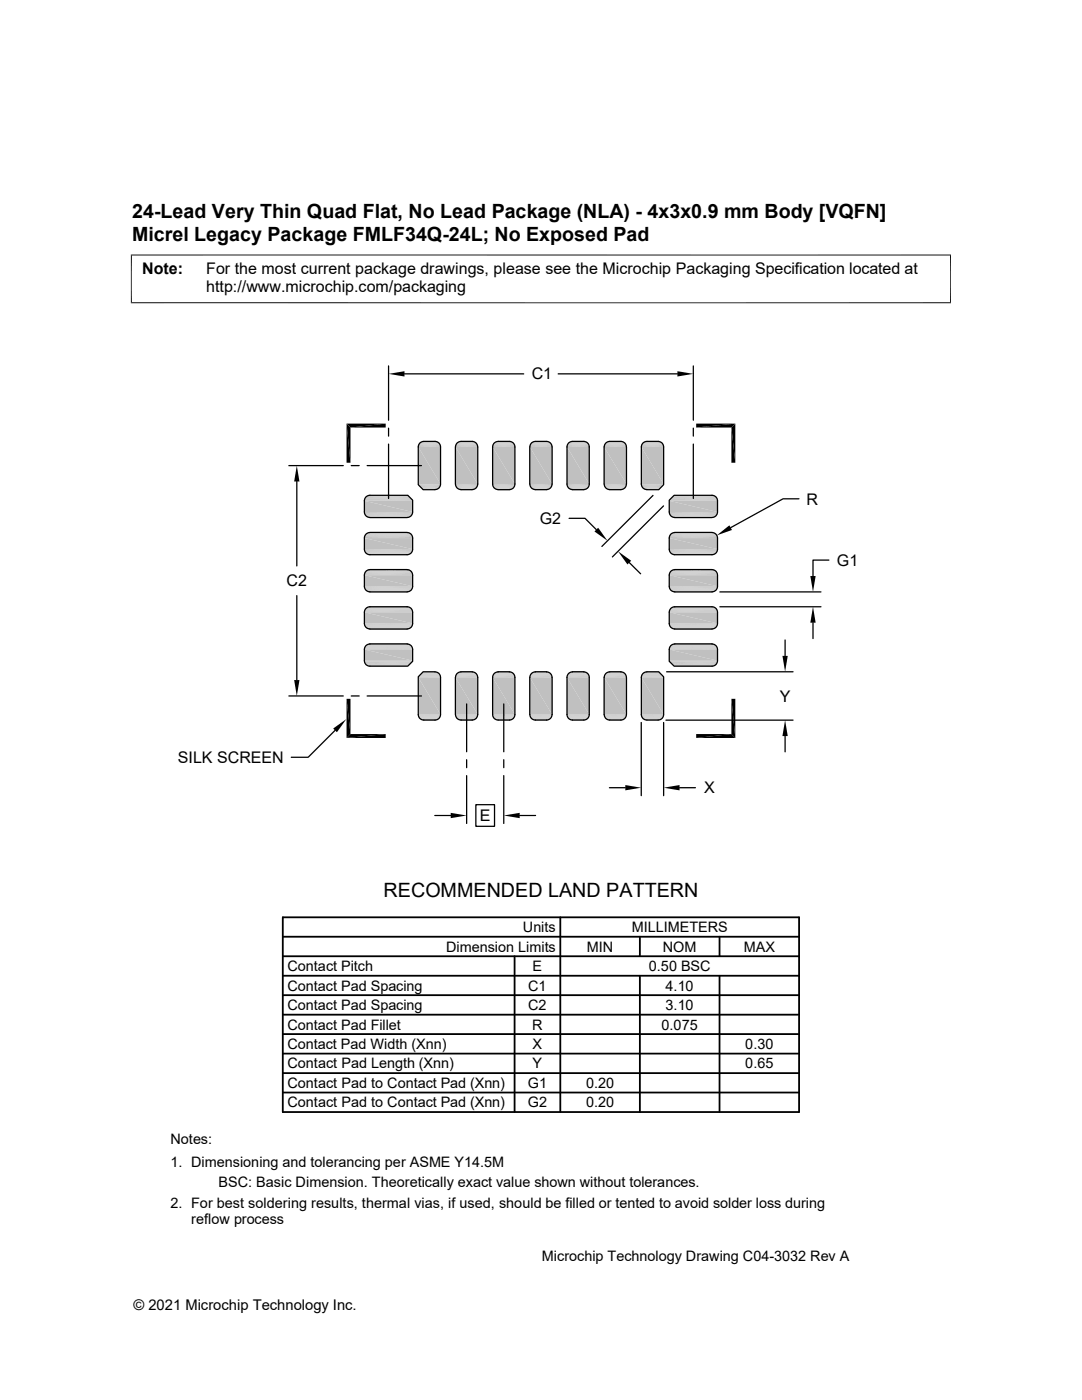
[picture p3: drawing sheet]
<svg xmlns="http://www.w3.org/2000/svg" width="216mm" height="279mm" viewBox="0 0 216 279" stroke-linecap="round" stroke-linejoin="round" font-family="sans-serif">
<g fill="none" stroke="#c0c0c0" stroke-width=".2">
<path d="M83.5 89.1h4.4M83.5 88.9h4.4M83.5 89h4.4M83.5 88.8h4.3M83.5 88.7h4.3M83.6 88.6h4.2M83.7 88.5h4M83.7 88.4h4M83.8 88.4h3.8M83.9 88.3h3.6M83.9 88.3h3.5M84 88.2h3.4"/>
<path d="M84.1 88.2h3.1M84.3 88.1h2.7M90.9 89.1h4.4M90.9 88.9h4.4M90.9 89h4.4M91 88.7h4.2M91 88.8h4.3M91 88.6h4.2M91.1 88.5h4M91.1 88.4h4M91.2 88.4h3.8M91.3 88.3h3.6"/>
<path d="M91.4 88.3h3.4M91.4 88.2h3.4M91.6 88.2h3M91.8 88.1h2.6M98.3 89.1h4.4M98.3 88.9h4.4M98.3 89h4.4M98.4 88.8h4.3M98.4 88.7h4.3M98.4 88.6h4.2M98.5 88.5h4.1M98.6 88.4h3.9"/>
<path d="M98.6 88.4h3.8M98.7 88.3h3.6M98.8 88.3h3.4M98.9 88.2h3.3M99 88.2h3M101.8 88.1h-2.6M105.7 89.1h4.5M105.7 88.9h4.5M105.7 89h4.5M105.8 88.7h4.3M105.8 88.8h4.3M105.9 88.6h4.1"/>
<path d="M105.9 88.5h4.1M106 88.4h3.9M106 88.4h3.8M106.1 88.3h3.7M106.2 88.3h3.5M106.3 88.2h3.3M106.4 88.2h3.1M106.6 88.1h2.7M113.1 89.1h4.5M113.2 88.9h4.4M113.2 89h4.4M113.2 88.8h4.3"/>
<path d="M113.2 88.7h4.3M113.3 88.6h4.1M113.3 88.5h4.1M113.4 88.4h3.9M113.5 88.4h3.7M113.5 88.3h3.7M113.6 88.3h3.5M113.7 88.2h3.3M113.8 88.2h3.1M116.7 88.1h-2.7M120.5 89.1h4.5M120.6 88.9h4.4"/>
<path d="M120.6 89h4.4M120.6 88.7h4.3M120.6 88.8h4.3M120.7 88.6h4.2M120.7 88.5h4.1M120.8 88.4h3.9M120.9 88.4h3.8M121 88.3h3.6M121.1 88.3h3.4M121.1 88.2h3.3M121.2 88.2h3.1M121.5 88.1h2.6"/>
<path d="M128 89.1h4.4M128 88.9h4.4M128 89h4.4M128 88.8h4.4M128.1 88.7h4.2M128.1 88.6h4.2M128.2 88.5h4M128.2 88.4h4M128.3 88.4h3.8M128.4 88.3h3.6M128.5 88.3h3.4M128.5 88.2h3.3"/>
<path d="M128.7 88.2h3M128.9 88.1h2.6"/>
</g>
<g fill="#c0c0c0">
<path d="M128 89.2l4.4 7.4h-4.4z"/>
<path d="M128 89.2h4.4v7.4z"/>
<path d="M120.5 89.2l4.5 7.4h-4.5z"/>
<path d="M120.5 89.2h4.5v7.4z"/>
<path d="M113.1 89.2l4.5 7.4h-4.5z"/>
<path d="M113.1 89.2h4.5v7.4z"/>
<path d="M105.7 89.2l4.5 7.4h-4.5z"/>
<path d="M105.7 89.2h4.5v7.4z"/>
<path d="M98.3 89.2l4.4 7.4h-4.4z"/>
<path d="M98.3 89.2h4.4v7.4z"/>
<path d="M90.9 89.2l4.4 7.4h-4.4z"/>
<path d="M90.9 89.2h4.4v7.4z"/>
<path d="M83.5 89.2l4.4 7.4h-4.4z"/>
<path d="M83.5 89.2h4.4v7.4z"/>
</g>
<g fill="none" stroke="#c0c0c0" stroke-width=".2">
<path d="M72.7 99.8h9.6M72.7 99.9h9.6M72.8 99.4h9.2M72.9 99.3h9M73 99.1h8.7M73.2 99h8.4M73.4 98.9h8M73.6 98.9h7.8M83.5 96.7h4.4M83.5 96.8h4.4M83.5 96.9h4.4M83.7 97.1h4.1"/>
<path d="M83.9 97.3h3.9M84.1 97.4h3.6M84.2 97.5h3.3M84.3 97.6h3.1M84.4 97.7h2.8M84.4 97.7h2.6M90.9 96.8h4.4M90.9 96.9h4.4M91 97h4.3M91 97.1h4.2M91 97.2h4.2M91.1 97.3h4"/>
<path d="M91.1 97.4h4M91.2 97.4h3.8M91.3 97.5h3.6M91.4 97.6h3.4M91.6 97.7h3M91.8 97.7h2.6M98.3 96.8h4.4M98.3 96.9h4.4M98.4 97h4.3M98.4 97.1h4.3M98.4 97.2h4.2M98.5 97.3h4.1"/>
<path d="M98.6 97.4h3.9M98.6 97.4h3.8M98.7 97.5h3.6M98.8 97.6h3.4M98.9 97.6h3.3M99 97.7h3M99.2 97.7h2.6M105.7 96.8h4.5M105.7 96.9h4.5M105.8 97h4.3M105.8 97.1h4.3M105.9 97.2h4.1"/>
<path d="M105.9 97.3h4.1M106 97.4h3.9M106 97.4h3.8M106.1 97.5h3.7M106.2 97.6h3.5M106.3 97.6h3.3M106.4 97.7h3.1M106.6 97.7h2.7M113.2 96.8h4.4M113.2 96.9h4.4M113.2 97h4.3M113.2 97.1h4.3"/>
<path d="M113.3 97.2h4.1M113.3 97.3h4.1M113.4 97.4h3.9M113.5 97.4h3.7M113.5 97.5h3.7M113.6 97.6h3.5M113.7 97.6h3.3M113.8 97.7h3.1M114 97.7h2.7M120.6 96.8h4.4M120.6 96.9h4.4M120.6 97h4.3"/>
<path d="M120.6 97.1h4.3M120.7 97.2h4.2M120.7 97.3h4.1M120.8 97.4h3.9M120.9 97.4h3.8M121 97.5h3.6M121.1 97.6h3.4M121.1 97.6h3.3M121.2 97.7h3.1M121.5 97.7h2.6M128 96.7h4.4M128 96.8h4.4"/>
<path d="M128 96.9h4.4M128 97.1h4.2M128.1 97.3h3.9M128.2 97.4h3.6M128.4 97.5h3.3M128.5 97.6h3.1M128.7 97.7h2.8M128.9 97.7h2.5M133.5 99.8h9.7M133.5 99.9h9.7M133.8 99.4h9.3M134 99.3h9"/>
<path d="M134.2 99.1h8.7M134.3 99h8.4M134.4 98.9h8.1M134.5 98.9h7.8"/>
</g>
<path d="M72.7 99.6h9.6M90.9 96.7h4.4M98.3 96.7h4.4M105.7 96.7h4.5M113.1 96.7h4.5M120.5 96.7h4.5M133.6 99.6h9.6" fill="none" stroke="#c0c0c0" stroke-width=".21"/>
<g fill="#c0c0c0">
<path d="M133.5 99.9l9.7 2.3h-9.7z"/>
<path d="M133.5 99.9h9.7v2.3z"/>
<path d="M72.7 99.9l9.6 2.3h-9.6z"/>
<path d="M72.7 99.9h9.6v2.3z"/>
</g>
<g fill="none" stroke="#c0c0c0" stroke-width=".2">
<path d="M72.7 107.2h9.6M72.7 102.3h9.6M72.7 107.1h9.6M72.7 102.4h9.6M72.7 102.5h9.6M72.8 107h9.5M72.8 102.6h9.5M72.8 102.7h9.5M72.8 106.9h9.5M72.9 106.8h9.3M72.9 102.8h9.3M72.9 102.8h9.2"/>
<path d="M72.9 106.7h9.2M73 106.6h9.1M73 102.9h9.1M73 106.5h9M73 103h9M73.1 106.5h8.8M73.1 103.1h8.8M73.2 103.1h8.7M73.2 106.4h8.7M73.3 103.2h8.5M73.3 106.4h8.5M73.4 103.2h8.2"/>
<path d="M73.4 106.3h8.2M73.4 103.3h8.2M73.6 106.3h7.8M133.5 102.3h9.7M133.6 107.1h9.6M133.6 102.4h9.6M133.6 102.5h9.6M133.6 107.2h9.6M133.6 107h9.5M133.6 102.6h9.5M133.6 106.9h9.5M133.6 102.7h9.5"/>
<path d="M133.7 106.8h9.3M133.7 102.8h9.3M133.7 106.7h9.3M133.8 106.6h9.1M133.8 102.9h9.1M133.9 106.5h9M133.9 103h9M133.9 103.1h8.9M133.9 106.5h8.9M134 106.4h8.7M134 103.1h8.7M134.1 103.2h8.5"/>
<path d="M134.1 106.4h8.5M134.2 103.2h8.3M134.3 103.3h8.1M134.3 106.3h8.2M134.4 106.3h7.9"/>
</g>
<path d="M72.7 107.3h9.6M133.5 107.3h9.7" fill="none" stroke="#c0c0c0" stroke-width=".21"/>
<g fill="#c0c0c0">
<path d="M133.5 107.4l9.7 2.2h-9.7z"/>
<path d="M133.5 107.4h9.7v2.2z"/>
<path d="M72.7 107.4l9.6 2.2h-9.6z"/>
<path d="M72.7 107.4h9.6v2.2z"/>
</g>
<g fill="none" stroke="#c0c0c0" stroke-width=".2">
<path d="M72.7 114.6h9.6M72.7 109.7h9.6M72.7 109.8h9.6M72.7 114.7h9.6M72.7 114.5h9.6M72.7 109.9h9.6M72.8 114.4h9.5M72.8 110h9.5M72.8 110.1h9.5M72.8 114.3h9.5M72.9 114.2h9.3M72.9 110.2h9.3"/>
<path d="M72.9 110.3h9.2M72.9 114.1h9.2M73 114h9.1M73 110.3h9.1M73 114h9M73 110.4h9M73.1 110.5h8.8M73.1 113.9h8.8M73.2 110.5h8.7M73.2 113.8h8.7M73.3 110.6h8.5M73.3 113.8h8.5"/>
<path d="M73.4 113.7h8.3M73.4 110.6h8.3M73.6 113.7h7.8M73.6 110.7h7.8M133.5 114.7h9.7M133.5 109.7h9.7M133.6 114.5h9.6M133.6 109.8h9.6M133.6 109.9h9.6M133.6 114.6h9.6M133.6 114.4h9.5M133.6 110h9.5"/>
<path d="M133.6 114.3h9.5M133.6 110.1h9.5M133.7 114.2h9.3M133.7 110.2h9.3M133.7 110.3h9.3M133.7 114.1h9.3M133.8 114h9.1M133.8 110.3h9.1M133.9 114h9M133.9 110.4h9M133.9 110.5h8.9M133.9 113.9h8.9"/>
<path d="M134 113.8h8.7M134 110.5h8.7M134.1 113.8h8.5M134.1 110.6h8.5M134.2 110.6h8.3M134.2 113.7h8.3M134.4 113.7h7.9M134.4 110.7h7.9"/>
</g>
<g fill="#c0c0c0">
<path d="M133.5 114.8l9.7 2.2h-9.7z"/>
<path d="M133.5 114.8h9.7v2.2z"/>
<path d="M72.7 114.8l9.6 2.2h-9.6z"/>
<path d="M72.7 114.8h9.6v2.2z"/>
</g>
<g fill="none" stroke="#c0c0c0" stroke-width=".2">
<path d="M72.7 117.1h9.6M72.7 117.2h9.6M72.7 117.3h9.6M72.8 117.4h9.5M72.8 117.5h9.5M72.9 117.6h9.3M72.9 117.7h9.2M73 117.8h9.1M73 117.8h9M73.1 117.9h8.8M73.2 118h8.7M73.3 118h8.5"/>
<path d="M73.4 118.1h8.2M73.6 118.1h7.8M133.5 117.1h9.7M133.6 117.2h9.6M133.6 117.3h9.6M133.6 117.4h9.5M133.6 117.5h9.5M133.7 117.6h9.3M133.7 117.7h9.3M133.8 117.8h9.1M133.9 117.8h9M133.9 117.9h8.9"/>
<path d="M134 118h8.7M134.1 118h8.5M134.3 118.1h8.2M134.4 118.1h7.9M72.7 122h9.6M72.7 122.1h9.6M72.7 121.9h9.6M72.8 121.8h9.5M72.8 121.7h9.5M72.9 121.6h9.3M72.9 121.5h9.2M73 121.5h9.1"/>
<path d="M73 121.4h9M73.1 121.3h8.8M73.2 121.3h8.7M73.3 121.2h8.5M73.4 121.2h8.3M73.4 121.1h8.2M133.5 122.1h9.7M133.6 121.9h9.6M133.6 122h9.6M133.6 121.8h9.5M133.6 121.7h9.5M133.7 121.6h9.3"/>
<path d="M133.7 121.5h9.3M133.8 121.5h9.1M133.9 121.4h9M133.9 121.3h8.9M134 121.3h8.7M134.1 121.2h8.5M134.2 121.2h8.3M134.3 121.1h8.2"/>
</g>
<g fill="#c0c0c0">
<path d="M133.5 122.2l9.7 2.2h-9.7z"/>
<path d="M133.5 122.2h9.7v2.2z"/>
<path d="M72.7 122.2l9.6 2.2h-9.6z"/>
<path d="M72.7 122.2h9.6v2.2z"/>
</g>
<path d="M72.7 124.5h9.6M133.5 124.5h9.7" fill="none" stroke="#c0c0c0" stroke-width=".21"/>
<g fill="none" stroke="#c0c0c0" stroke-width=".2">
<path d="M72.7 129.5h9.6M72.7 124.6h9.6M72.7 129.3h9.6M72.7 124.7h9.6M72.7 129.4h9.6M72.8 129.2h9.5M72.8 124.8h9.5M72.8 124.9h9.5M72.8 129.1h9.5M72.9 129h9.3M72.9 125h9.3M72.9 129h9.2"/>
<path d="M72.9 125.1h9.2M73 128.9h9.1M73 125.2h9.1M73 125.3h9M73 128.8h9M73.1 125.3h8.8M73.1 128.7h8.8M73.2 125.4h8.7M73.2 128.7h8.7M73.3 125.4h8.5M73.3 128.6h8.5M73.4 128.6h8.2"/>
<path d="M73.4 125.5h8.3M73.4 125.5h8.2M73.6 128.5h7.8M133.5 129.5h9.7M133.6 129.3h9.6M133.6 124.6h9.6M133.6 124.7h9.6M133.6 129.4h9.6M133.6 129.2h9.5M133.6 124.8h9.5M133.6 129.1h9.5M133.6 124.9h9.5"/>
<path d="M133.7 129h9.3M133.7 125h9.3M133.7 125.1h9.3M133.8 128.9h9.1M133.8 125.2h9.1M133.9 128.8h9M133.9 125.3h9M133.9 125.3h8.9M133.9 128.7h8.9M134 128.7h8.7M134 125.4h8.7M134.1 128.6h8.5"/>
<path d="M134.1 125.4h8.5M134.2 125.5h8.3M134.2 128.6h8.3M134.3 125.5h8.2M134.4 128.5h7.9"/>
</g>
<g fill="#c0c0c0">
<path d="M133.5 129.6l9.7 2.2h-9.7z"/>
<path d="M133.5 129.6h9.7v2.2z"/>
<path d="M72.7 129.6l9.6 2.2h-9.6z"/>
<path d="M72.7 129.6h9.6v2.2z"/>
</g>
<g fill="none" stroke="#c0c0c0" stroke-width=".2">
<path d="M72.7 131.9h9.6M72.7 132h9.6M72.8 132.4h9.2M72.9 132.5h9M73 132.7h8.7M73.2 132.8h8.4M73.4 132.9h8M73.6 132.9h7.8M83.5 135h4.4M83.5 135.1h4.4M83.5 134.9h4.4M83.7 134.7h4.1"/>
<path d="M83.9 134.5h3.9M84.1 134.4h3.6M84.2 134.3h3.3M84.3 134.2h3.1M84.4 134.1h2.8M90.9 134.9h4.4M90.9 135h4.4M91 134.7h4.2M91 134.8h4.3M91 134.6h4.2M91.1 134.5h4M91.1 134.4h4"/>
<path d="M91.2 134.4h3.8M91.3 134.3h3.6M91.4 134.2h3.4M91.6 134.1h3M98.3 134.9h4.4M98.3 135h4.4M98.4 134.8h4.3M98.4 134.7h4.3M98.4 134.6h4.2M98.5 134.5h4.1M98.6 134.4h3.9M98.6 134.4h3.8"/>
<path d="M98.7 134.3h3.6M98.8 134.2h3.4M98.9 134.2h3.3M99 134.1h3M105.7 134.9h4.5M105.7 135h4.5M105.8 134.7h4.3M105.8 134.8h4.3M105.9 134.6h4.1M105.9 134.5h4.1M106 134.4h3.9M106 134.4h3.8"/>
<path d="M106.1 134.3h3.7M106.2 134.2h3.5M106.3 134.2h3.3M106.4 134.1h3.1M106.5 134.1h2.9M113.2 134.9h4.4M113.2 135h4.4M113.2 134.8h4.3M113.2 134.7h4.3M113.3 134.6h4.1M113.3 134.5h4.1M113.4 134.4h3.9"/>
<path d="M113.5 134.4h3.7M113.5 134.3h3.7M113.6 134.2h3.5M113.7 134.2h3.3M113.8 134.1h3.1M113.9 134.1h3M120.6 134.9h4.4M120.6 135h4.4M120.6 134.7h4.3M120.6 134.8h4.3M120.7 134.6h4.2M120.7 134.5h4.1"/>
<path d="M120.8 134.4h3.9M120.9 134.4h3.8M121 134.3h3.6M121.1 134.2h3.4M121.1 134.2h3.3M121.2 134.1h3.1M121.3 134.1h3M128 135h4.4M128 135.1h4.4M128 134.9h4.4M128 134.7h4.2M128.1 134.5h3.9"/>
<path d="M128.2 134.4h3.6M128.4 134.3h3.3M128.5 134.2h3.1M128.7 134.1h2.8M133.5 131.9h9.7M133.5 132h9.7M133.8 132.4h9.3M134 132.5h9M134.2 132.7h8.7M134.3 132.8h8.4M134.4 132.9h8.1M134.5 132.9h7.8"/>
</g>
<path d="M72.7 132.2h9.6M90.9 135.1h4.4M98.3 135.1h4.4M105.7 135.1h4.5M113.1 135.1h4.5M120.5 135.1h4.5M133.6 132.2h9.6" fill="none" stroke="#c0c0c0" stroke-width=".21"/>
<g fill="#c0c0c0">
<path d="M128 135.2l4.4 7.4h-4.4z"/>
<path d="M128 135.2h4.4v7.4z"/>
<path d="M120.5 135.2l4.5 7.4h-4.5z"/>
<path d="M120.5 135.2h4.5v7.4z"/>
<path d="M113.1 135.2l4.5 7.4h-4.5z"/>
<path d="M113.1 135.2h4.5v7.4z"/>
<path d="M105.7 135.2l4.5 7.4h-4.5z"/>
<path d="M105.7 135.2h4.5v7.4z"/>
<path d="M98.3 135.2l4.4 7.4h-4.4z"/>
<path d="M98.3 135.2h4.4v7.4z"/>
<path d="M90.9 135.2l4.4 7.4h-4.4z"/>
<path d="M90.9 135.2h4.4v7.4z"/>
<path d="M83.5 135.2l4.4 7.4h-4.4z"/>
<path d="M83.5 135.2h4.4v7.4z"/>
</g>
<g fill="none" stroke="#c0c0c0" stroke-width=".2">
<path d="M83.5 142.7h4.4M83.5 142.8h4.4M83.5 142.9h4.4M83.5 143h4.3M83.5 143.1h4.3M83.6 143.2h4.2M83.7 143.3h4M83.7 143.4h4M83.8 143.4h3.8M83.9 143.5h3.6M83.9 143.5h3.5M84 143.6h3.4"/>
<path d="M84.1 143.6h3.1M84.2 143.7h3M84.4 143.7h2.6M90.9 142.7h4.4M90.9 142.8h4.4M90.9 142.9h4.4M91 143h4.3M91 143.1h4.2M91 143.2h4.2M91.1 143.3h4M91.1 143.4h4M91.2 143.4h3.8"/>
<path d="M91.3 143.5h3.6M91.4 143.5h3.4M91.4 143.6h3.4M91.6 143.6h3M91.6 143.7h3M91.8 143.7h2.6M98.3 142.7h4.4M98.3 142.8h4.4M98.3 142.9h4.4M98.4 143h4.3M98.4 143.1h4.3M98.4 143.2h4.2"/>
<path d="M98.5 143.3h4.1M98.6 143.4h3.9M98.6 143.4h3.8M98.7 143.5h3.6M98.8 143.5h3.4M98.9 143.6h3.3M99 143.6h3M99 143.7h3M99.2 143.7h2.6M105.7 142.7h4.5M105.7 142.8h4.5M105.7 142.9h4.5"/>
<path d="M105.8 143h4.3M105.8 143.1h4.3M105.9 143.2h4.1M105.9 143.3h4.1M106 143.4h3.9M106 143.4h3.8M106.1 143.5h3.7M106.2 143.5h3.5M106.3 143.6h3.3M106.4 143.6h3.1M106.5 143.7h2.9M106.7 143.7h2.5"/>
<path d="M113.1 142.7h4.5M113.2 142.8h4.4M113.2 142.9h4.4M113.2 143h4.3M113.2 143.1h4.3M113.3 143.2h4.1M113.3 143.3h4.1M113.4 143.4h3.9M113.5 143.4h3.7M113.5 143.5h3.7M113.6 143.5h3.5M113.7 143.6h3.3"/>
<path d="M113.8 143.6h3.1M113.9 143.7h3M114.1 143.7h2.6M120.5 142.7h4.5M120.6 142.8h4.4M120.6 142.9h4.4M120.6 143h4.3M120.6 143.1h4.3M120.7 143.2h4.2M120.7 143.3h4.1M120.8 143.4h3.9M120.9 143.4h3.8"/>
<path d="M121 143.5h3.6M121.1 143.5h3.4M121.1 143.6h3.3M121.2 143.6h3.1M121.3 143.7h3M121.5 143.7h2.6M128 142.7h4.4M128 142.8h4.4M128 142.9h4.4M128 143h4.4M128.1 143.1h4.2M128.1 143.2h4.2"/>
<path d="M128.2 143.3h4M128.2 143.4h4M128.3 143.4h3.8M128.4 143.5h3.6M128.5 143.5h3.4M128.5 143.6h3.3M128.7 143.6h3M128.7 143.7h3M128.9 143.7h2.6"/>
</g>
<g fill="none" stroke="#000" stroke-width=".25">
<path d="M77.5 73v10.9M80.7 74.6h23.8M111.4 74.6h23.8M138.3 73v10.9M57.6 92.9h10.9M59.2 96.1v16.8M70.1 92.9h1.6M73.3 92.9h10.8M77.5 85.4v1.6M77.5 88.6v10.9M83.8 88.4l.5-.3h2.5a1.08 1.08 0 0 1 1.1 1.1v7.4a1.12 1.12 0 0 1-1.1 1.1h-2.4l-.9-1v-7.5zM91.2 88.4l.6-.3h2.4a1.08 1.08 0 0 1 1.1 1.1v7.4a1.12 1.12 0 0 1-1.1 1.1h-2.2a1.12 1.12 0 0 1-1.1-1.1v-7.4z"/>
<path d="M98.6 88.4l.6-.3h2.4a1.08 1.08 0 0 1 1.1 1.1v7.4a1.12 1.12 0 0 1-1.1 1.1h-2.2a1.08 1.08 0 0 1-1.1-1.1v-7.4zM110.2 89.2a1.08 1.08 0 0 0-1.1-1.1h-2.3a1.08 1.08 0 0 0-1.1 1.1v7.4a1.12 1.12 0 0 0 1.1 1.1h2.3a1.12 1.12 0 0 0 1.1-1.1M110.2 89.2v7.4M113.5 88.4l.5-.3h2.5a1.08 1.08 0 0 1 1.1 1.1v7.4a1.12 1.12 0 0 1-1.1 1.1h-2.3a1.08 1.08 0 0 1-1.1-1.1v-7.4zM120.5 89.2v7.4M120.6 89.2a1.08 1.08 0 0 1 1.1-1.1h2.2a1.08 1.08 0 0 1 1.1 1.1v7.4a1.12 1.12 0 0 1-1.1 1.1h-2.2a1.12 1.12 0 0 1-1.1-1.1M128.3 88.4l.6-.3h2.4a1.08 1.08 0 0 1 1.1 1.1v7.5l-1 1h-2.3a1.08 1.08 0 0 1-1.1-1.1v-7.4zM130.3 98.9l-10.2 10.2M138.3 85.4v1.6M138.3 88.6v10.9M159.4 99.5h-3.1l-10.5 5.8M59.2 118.9v16.8"/>
<path d="M73 114l.8-.3h7.4a1.08 1.08 0 0 1 1.1 1.1v2.2a1.12 1.12 0 0 1-1.1 1.1h-7.4a1.08 1.08 0 0 1-1.1-1.1v-2.4zM73 106.6l.8-.3h7.4a1.08 1.08 0 0 1 1.1 1.1v2.2a1.08 1.08 0 0 1-1.1 1.1h-7.4a1.08 1.08 0 0 1-1.1-1.1v-2.4zM73.8 103.3h7.4M81.2 103.3a1.08 1.08 0 0 0 1.1-1.1v-2.4l-.9-1h-7.6a1.08 1.08 0 0 0-1.1 1.1v2.3a1.08 1.08 0 0 0 1.1 1.1M113.6 103.4h3.1l2.3 2.3M125.6 112.3l2.2 2.2M132.4 101l-10.2 10.1M133.9 114l.7-.3h7.5a1.08 1.08 0 0 1 1.1 1.1v2.2a1.12 1.12 0 0 1-1.1 1.1h-7.5a1.08 1.08 0 0 1-1.1-1.1l.1-2.4zM133.9 106.6l.7-.3h7.5a1.08 1.08 0 0 1 1.1 1.1v2.2a1.08 1.08 0 0 1-1.1 1.1h-7.5a1.08 1.08 0 0 1-1.1-1.1l.1-2.4zM134.6 103.3h7.5M142.1 103.3a1.08 1.08 0 0 0 1.1-1.1v-2.3a1.08 1.08 0 0 0-1.1-1.1h-7.6l-1 1v2.4a1.08 1.08 0 0 0 1.1 1.1M143.6 118.1h20.2"/>
<path d="M165.4 111.8h-3.2v3.2M57.6 138.9h10.9M70.1 138.9h1.6M73 128.8l.8-.3h7.4a1.08 1.08 0 0 1 1.1 1.1v2.4l-.9 .9h-7.6a1.08 1.08 0 0 1-1.1-1.1v-2.4zM73.3 138.9h10.8M73.8 125.5h7.4M81.2 125.5a1.08 1.08 0 0 0 1.1-1.1v-2.2a1.08 1.08 0 0 0-1.1-1.1h-7.4a1.08 1.08 0 0 0-1.1 1.1v2.2a1.08 1.08 0 0 0 1.1 1.1M84.4 134.1h2.4a1.08 1.08 0 0 1 1.1 1.1v7.4a1.08 1.08 0 0 1-1.1 1.1h-2.2a1.08 1.08 0 0 1-1.1-1.1v-7.5zM91.2 134.4l.8-.3h2.2a1.12 1.12 0 0 1 1.1 1.1v7.4a1.08 1.08 0 0 1-1.1 1.1h-2.2a1.12 1.12 0 0 1-1.1-1.1v-7.4zM98.6 134.4l.8-.3h2.2a1.08 1.08 0 0 1 1.1 1.1v7.4a1.08 1.08 0 0 1-1.1 1.1h-2.2a1.08 1.08 0 0 1-1.1-1.1v-7.4zM110.2 135.2a1.12 1.12 0 0 0-1.1-1.1h-2.3a1.12 1.12 0 0 0-1.1 1.1v7.4a1.08 1.08 0 0 0 1.1 1.1h2.3a1.08 1.08 0 0 0 1.1-1.1M110.2 135.2v7.4"/>
<path d="M113.5 134.4l.7-.3h2.3a1.08 1.08 0 0 1 1.1 1.1v7.4a1.08 1.08 0 0 1-1.1 1.1h-2.3a1.08 1.08 0 0 1-1.1-1.1v-7.4zM120.5 135.2v7.4M120.6 135.2a1.12 1.12 0 0 1 1.1-1.1h2.2a1.12 1.12 0 0 1 1.1 1.1v7.4a1.08 1.08 0 0 1-1.1 1.1h-2.2a1.08 1.08 0 0 1-1.1-1.1M128.3 134.4l.8-.3h2.3l1 1v7.5a1.08 1.08 0 0 1-1.1 1.1h-2.2a1.08 1.08 0 0 1-1.1-1.1v-7.4zM133 134.1h25.2M133.9 128.8l.7-.3h7.5a1.08 1.08 0 0 1 1.1 1.1v2.2a1.08 1.08 0 0 1-1.1 1.1h-7.6l-1-.9 .1-2.6zM134.6 125.5h7.5M142.1 125.5a1.08 1.08 0 0 0 1.1-1.1v-2.2a1.08 1.08 0 0 0-1.1-1.1h-7.5a1.08 1.08 0 0 0-1.1 1.1v2.2a1.08 1.08 0 0 0 1.1 1.1M143.6 121.1h20.2M156.7 127.7v3.2M162.2 124.3v3.1M66.9 145.8l-5.4 5.3h-3.4"/>
<path d="M93.1 140.5v9.5M93.1 151.6v1.6M93.1 154.8v9.5M100.5 140.5v9.5M100.5 151.6v1.6M100.5 154.8v9.5M121.6 157.2h3.2M128 144.2v14.6M132.4 144.2v14.6M132.9 143.7h25.3M135.6 157.2h3.2M156.7 146.9v3.2"/>
<path d="M86.8 162.8h3.1M95 160.6h3.7v4.3h-3.7zM103.7 162.8h3.2"/>
</g>
<g fill="none" stroke="#000" stroke-width=".36">
<path d="M56.4 186.9h103M56.4 183.1h103v38.8h-103zM56.4 190.8h103M56.4 194.7h103M56.4 198.6h103M102.7 190.8v31.1M111.8 183.1v38.8M127.7 186.9v3.9M127.7 194.7v27.2M143.6 186.9v3.9M143.6 194.7v27.2M56.4 202.5h103z"/>
<path d="M56.4 206.4h103M56.4 210.3h103M56.4 214.2h103M56.4 218h103"/>
</g>
<g fill="#000">
<path d="M77.5 74.6l3.2-.5v1zM135.2 74.1l3.1 .5-3.1 .5zM59.2 92.9l.6 3.2h-1.1zM69.2 84.5l.7 7.9h-.7zM69.2 84.5l.7 .8v7.1zM69.9 85.3l7.1-.8v.8zM69.2 84.5h7.8l-7.1 .8zM138.9 84.5h7.8l-7.8 .8zM138.9 85.3l7.8-.8-.8 .8zM145.9 85.3l.8 7.1h-.8zM145.9 85.3l.8-.8v7.9zM118.6 106.1l.8-.8 1.8 2.6z"/>
<path d="M123.3 110l2.6 1.9-.7 .7zM143 106.8l2.5-2 .5 1zM161.7 115h1.1l-.6 3.1zM58.7 135.7h1.1l-.6 3.2zM156.1 130.9h1.1l-.5 3.2zM162.2 121.1l.6 3.2h-1.1zM66.5 145.4l2.6-1.9-1.9 2.6zM69.2 139.5l.7 7-.7 .8zM69.2 139.5h.7v7zM69.2 147.3l7.8-.8v.8zM69.9 146.5h7.1l-7.8 .8zM124.8 156.7l3.2 .5-3.2 .5z"/>
<path d="M132.4 157.2l3.2-.5v1zM138.9 146.5h7l-7 .8zM138.9 147.3l7-.8 .8 .8zM145.9 139.5l.8 7.8-.8-.8zM145.9 139.5h.8v7.8zM156.7 143.7l.5 3.2h-1.1zM89.9 162.2l3.2 .6-3.2 .5zM100.5 162.8l3.2-.6v1.1z"/>
</g>
<path d="M26.1 50.9h163.7M26.2 50.8v9.7M189.7 50.8v9.7M26.1 60.4h163.7" fill="none" stroke="#000" stroke-width=".2"/>
<g font-size="3.9">
<text x="26.4" y="43.5">24-Lead Very Thin Quad Flat, No Lead Package (NLA) - 4x3x0.9 mm Body [VQFN]</text>
<text x="26.4" y="48.1">Micrel Legacy Package FMLF34Q-24L; No Exposed Pad</text>
<text x="76.5" y="178.9">RECOMMENDED LAND PATTERN</text>
</g>
<g font-size="3.2">
<text x="28.4" y="54.7">Note:</text>
<text x="41.1" y="58.3">http://www.microchip.com/packaging</text>
<text x="41.1" y="54.7">For the most current package drawings, please see the Microchip Packaging Specification located at</text>
<text x="106.1" y="75.7">C1</text>
<text x="161" y="100.7">R</text>
<text x="107.7" y="104.6">G2</text>
<text x="167" y="112.9">G1</text>
<text x="57.2" y="117">C2</text>
<text x="155.6" y="140">Y</text>
<text x="35.5" y="152.3">SILK SCREEN</text>
<text x="140.5" y="158.3">X</text>
<text x="95.7" y="163.9">E</text>
</g>
<g font-size="2.9">
<text x="89" y="189.9">Dimension Limits</text>
<text x="104.3" y="186">Units</text>
<text x="117.1" y="189.9">MIN</text>
<text x="126" y="186">MILLIMETERS</text>
<text x="132.3" y="189.9">NOM</text>
<text x="148.4" y="189.9">MAX</text>
<text x="57.3" y="197.7">Contact Pad Spacing</text>
<text x="57.3" y="193.8">Contact Pitch</text>
<text x="105.4" y="197.7">C1</text>
<text x="106.3" y="193.8">E</text>
<text x="129.5" y="193.8">0.50 BSC</text>
<text x="132.8" y="197.7">4.10</text>
<text x="57.3" y="201.6">Contact Pad Spacing</text>
<text x="105.4" y="201.6">C2</text>
<text x="132.8" y="201.6">3.10</text>
<text x="57.3" y="209.4">Contact Pad Width (Xnn)</text>
<text x="57.3" y="205.5">Contact Pad Fillet</text>
<text x="106.2" y="205.5">R</text>
<text x="106.3" y="209.4">X</text>
<text x="132" y="205.5">0.075</text>
<text x="148.7" y="209.4">0.30</text>
<text x="57.3" y="213.2">Contact Pad Length (Xnn)</text>
<text x="106.3" y="213.2">Y</text>
<text x="148.7" y="213.2">0.65</text>
<text x="57.3" y="221">Contact Pad to Contact Pad (Xnn)</text>
<text x="57.3" y="217.1">Contact Pad to Contact Pad (Xnn)</text>
<text x="105.3" y="221">G2</text>
<text x="105.3" y="217.1">G1</text>
<text x="116.9" y="221">0.20</text>
<text x="116.9" y="217.1">0.20</text>
<text x="34" y="228.3">Notes:</text>
<text x="34" y="232.9">1. Dimensioning and tolerancing per ASME Y14.5M</text>
<text x="43.6" y="237">BSC: Basic Dimension. Theoretically exact value shown without tolerances.</text>
<text x="34" y="241">2. For best soldering results, thermal vias, if used, should be filled or tented to avoid solder loss during</text>
<text x="38.1" y="244.3">reflow process</text>
<text x="108.1" y="251.7">Microchip Technology Drawing C04-3032 Rev A</text>
<text x="26.6" y="261.3">© 2021 Microchip Technology Inc.</text>
</g>
</svg>
